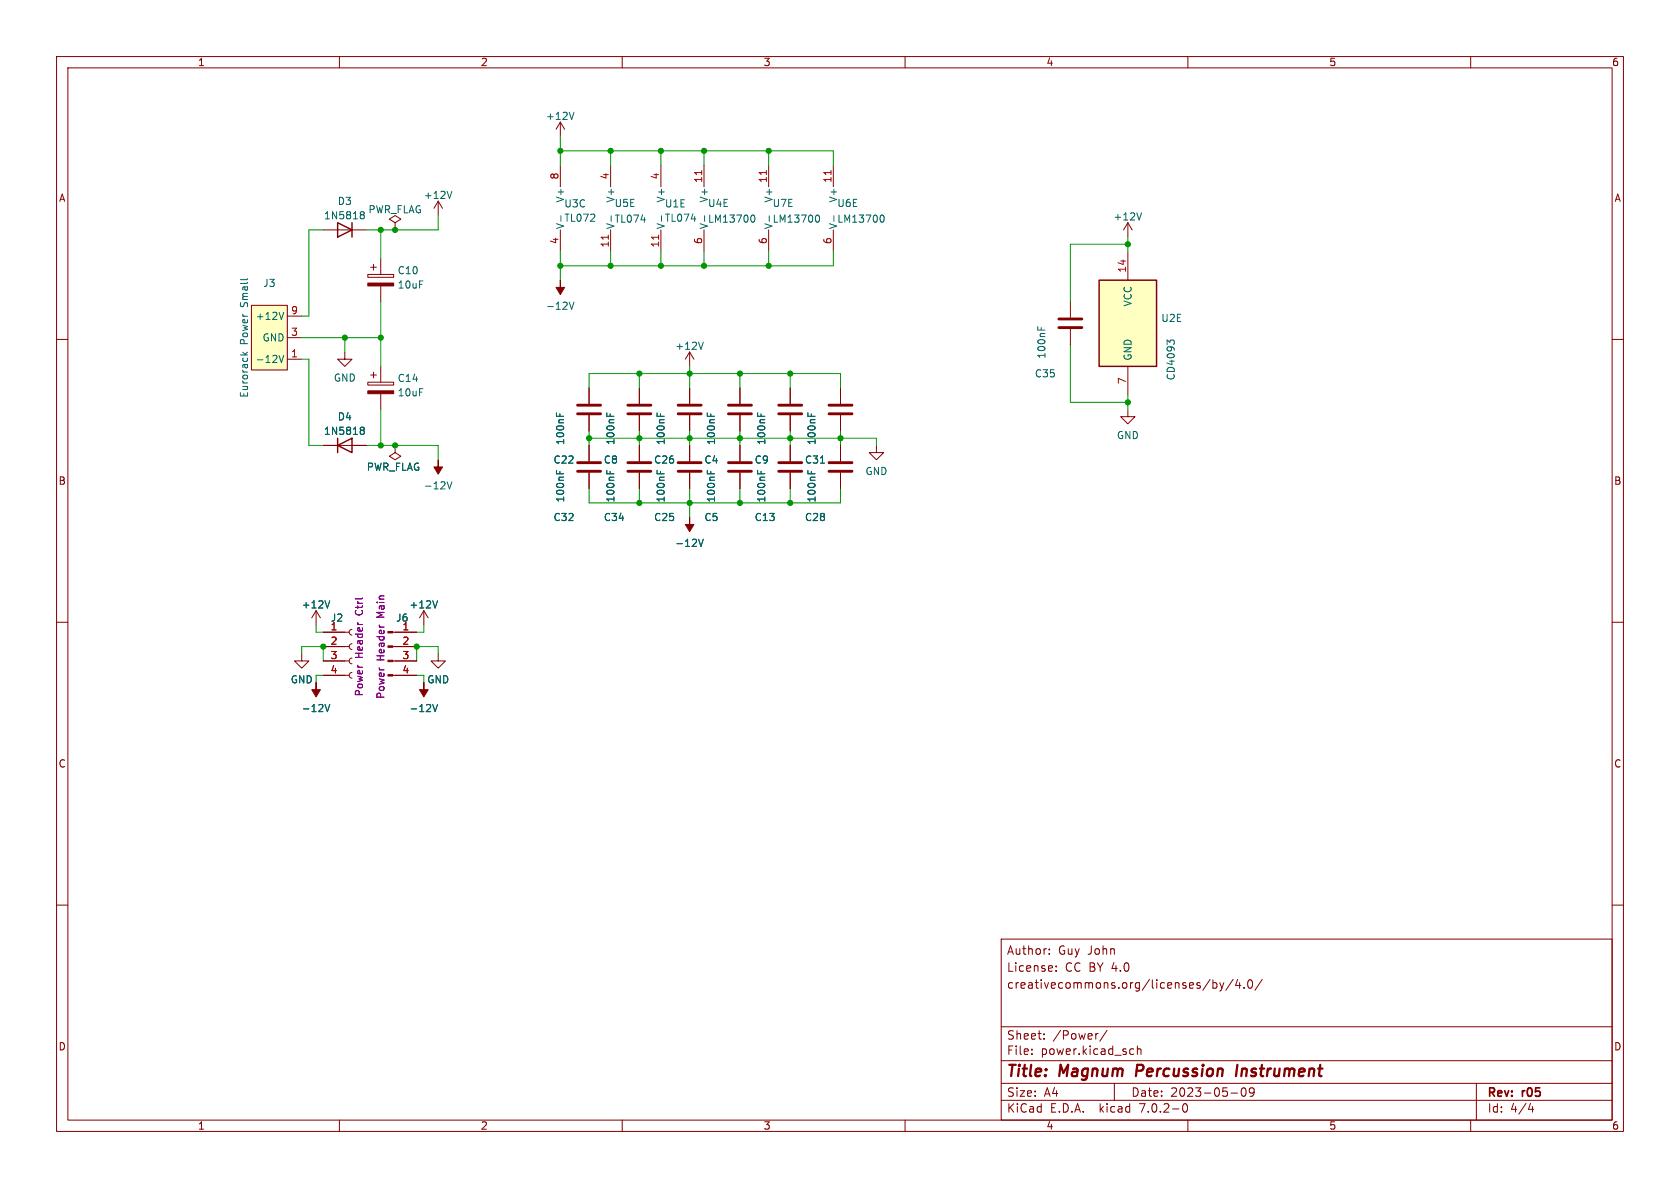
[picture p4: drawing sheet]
<svg xmlns="http://www.w3.org/2000/svg" width="297mm" height="210mm" viewBox="0 0 297 210" stroke-linecap="round" stroke-linejoin="round" font-family="sans-serif">
<g fill="none" stroke="#840000" stroke-width=".18">
<path d="M10 10h277v190h-277zM12 12h273v186h-273zM60 10v2M110 10v2M160 10v2M210 10v2M260 10v2M69.8 39.4l1.1-.7-1.1-.6-1 .6 1 .7v1.2M77.5 35.6l-.8 1.2M77.5 35.6v2.5M77.5 35.6l.7 1.2M99.1 21.6v2.5"/>
<path d="M99.1 29.2v3.8M99.1 21.6l-.8 1.3M99.1 21.6l.7 1.3M107.9 29.2v3.8M116.8 29.2v3.8M124.5 29.2v3.8M135.9 29.2v3.8M147.3 29.2v3.8M199.4 39.4l-.8 1.2M199.4 39.4v2.5M199.4 39.4l.8 1.2M10 60h2"/>
<path d="M44.4 54h6.4v11.4h-6.4zM50.8 59.7h2.5M50.8 55.9h2.5M57.1 40.6h7.7M65 48.5h4.6v.5h-4.6zM65.5 47.2h1M66 46.7v1.1M67.3 45.7v2.8M67.3 50.5v2.8M69.8 40.6h.1M99.1 40.6v3.9M107.9 40.6v3.9"/>
<path d="M116.8 40.6v3.9M124.5 40.6v3.9M135.9 40.6v3.9M147.3 40.6v3.9M189.2 53.3v2.8M189.2 58.2v2.8M199.4 44.5v5M285 60h2M50.8 63.5h2.5M57.1 78.7h7.7M61 62.2v1.3h1.2l-1.2 1.3-1.3-1.3h1.3M65 67.6h4.6v.5h-4.6z"/>
<path d="M65.5 66.3h1M66 65.8v1M67.3 64.8v2.8M67.3 69.6v2.8M69.8 78.7v1.3l1.1 .6-1.1 .7-1-.7 1-.6M69.8 78.7h.1M104.1 68.6v2.8M104.1 73.4v2.8M104.1 78.7v2.8M113 68.6v2.8M113 73.4v2.8M113 78.7v2.8"/>
<path d="M121.9 62.2v2.6M121.9 68.6v2.8M121.9 73.4v2.8M121.9 78.7v2.8M121.9 62.2l-.7 1.3M121.9 62.2l.8 1.3M130.8 68.6v2.8M130.8 73.4v2.8M130.8 78.7v2.8M139.7 68.6v2.8M139.7 73.4v2.8M139.7 78.7v2.8"/>
<path d="M148.6 68.6v2.8M148.6 73.4v2.8M148.6 78.7v2.8M154.9 78.7v1.3h1.3l-1.3 1.3-1.2-1.3h1.2M199.4 72.4v1.3h1.3l-1.3 1.2-1.3-1.2h1.3M199.4 64.8v5.1M104.1 83.6v2.8M113 83.6v2.8M121.9 83.6v2.8M130.8 83.6v2.8M139.7 83.6v2.8M148.6 83.6v2.8"/>
<path d="M10 110h2M53.3 115.6v1.2h1.3l-1.3 1.3-1.2-1.3h1.2M55.9 108l-.8 1.2M55.9 108v2.5M55.9 108l.7 1.2M57.1 119.4h4.6M57.1 116.8h4.6M57.1 114.3h4.6M57.1 111.8h4.6M62.2 118.9l-.3 .1-.2 .4 .2 .3 .3 .2M62.2 116.3l-.3 .2-.2 .3 .2 .4 .3 .1M62.2 113.8l-.3 .1-.2 .4 .2 .4 .3 .1"/>
<path d="M62.2 111.3l-.3 .1-.2 .3 .2 .4 .3 .2M69.4 119.4h4.3M69.4 116.8h4.3M69.4 114.3h4.3M69.4 111.8h4.3M74.9 108l-.7 1.2M74.9 108v2.5M74.9 108l.8 1.2M77.5 115.6v1.2h1.2l-1.2 1.3-1.3-1.3h1.3M285 110h2M10 160h2M285 160h2"/>
<path d="M177 166h108v32h-108zM185.5 168.6v.1M185.5 167.8v.1M186.7 171.6v.1M186.7 170.8v.1M213.9 173.1l-1.3 2M214.4 173.2v1.5M214.4 173.8l.5-.1 .2 .3v.4l-.1 .2h-.6M215.6 173.7l.4 1M216 174.7l-.1 .4-.3 .1M216.4 173.7l-.4 1M218 173.1l-1.3 2"/>
<path d="M218.8 173.1l-.4 1.1h1M219.1 173.7v1M219.9 174.6v.1M220.7 173.3l.2-.1a.81 .81 0 0 1 .6 .6 .81 .81 0 0 1-.3 .8l-.1 .1a.81 .81 0 0 1-.4-1.4zM223.1 173.1l-1.2 2M60 198v2M110 198v2M160 198v2M177 194.5h108M177 191.5h108M177 187.5h108M177 181.5h108"/>
<path d="M182.4 186.3v.1M182.4 185.5v.1M184.6 183.6v.1M184.6 182.8v.1M194 182.7h.1M195.7 182.1l-1.3 2M197 191.5v3M200 185.4l.4 .1M200.4 186.3l-.4 .1M201.1 185.5l.2-.1 .3 .1 .1 .9M201.1 184.9v1.5M209.2 195.2l.2-.1a.81 .81 0 0 1 .6 .6 .81 .81 0 0 1-.3 .8l-.1 .1a.81 .81 0 0 1-.4-1.4z"/>
<path d="M210 198v2M217.6 193.2h1.2M219.6 192.4l.2-.1a.81 .81 0 0 1 .6 .6 .81 .81 0 0 1-.3 .8l-.2 .1a.81 .81 0 0 1-.6-.6 .81 .81 0 0 1 .3-.8zM221.7 192.9l-.3 .3h-.4l-.1-.3 .1-.5 .4-.1 .2 .1a.99 .99 0 0 1-.3 1.4h-.3M260 198v2M261 191.5v6.5M270.2 196.1h.9M270.9 195.6v1"/>
</g>
<path d="M218.8 188.2l-.3 2" fill="none" stroke="#840000" stroke-width=".4"/>
<g fill="#ffffc2" stroke="#ffffc2" stroke-width=".18">
<path d="M44.4 54h6.4v11.4h-6.4z"/>
<path d="M194.3 49.5h10.2v15.3h-10.2z"/>
</g>
<g fill="none" stroke="#006464" stroke-width=".18">
<path d="M101.5 19.8l-.4 1.3M63.9 37.4h.3l.2 .3-.2 .3M63.9 38h.3M64.2 38l.2 .2v.2l-.1 .2-.4 .1M79.9 33.8l-.4 1.3M124.6 38.2v.9M133 38a.68 .68 0 0 1 .5 .6 .68 .68 0 0 1-.5 .7M136 38.2v.9M144.5 38a.68 .68 0 0 1 .4 .6 .68 .68 0 0 1-.4 .7M147.4 38.2v.9M155.9 38a.68 .68 0 0 1 .4 .6 .68 .68 0 0 1-.4 .7M201.8 37.6l-.4 1.3"/>
<path d="M43.8 49.3l-.1 .1M50.2 55.2l-.5 1.3M100.6 53.4l.5 1.3 .4-1.3M183.5 57.7v.6M42.9 62.3l.5 .4M43.8 62.3l-.5 .3M49.3 62.8l.4 1.3 .5-1.3M63.9 75.5h.3l.2 .3-.2 .3M63.9 76.1h.3M64.2 76.1l.2 .2v.2l-.2 .3h-.3M98.4 73v.6M107.3 73v.6"/>
<path d="M116.2 73v.6M124.3 60.5l-.4 1.3M125 73v.6M133.9 73v.6M142.8 73v.6M206.8 60.5l-.5-.4v.8M206.8 60.3l.3-.2h.3l.2 .2M79 85.2l.5 1.2 .4-1.2M98.4 83.1v.6M107.3 83.1v.6M116.2 83.1v.6M123.5 95.3l.4 1.3 .4-1.3"/>
<path d="M125 83.1v.6M133.9 83.1v.6M142.8 83.1v.6M58.3 106.2l-.4 1.3M77.3 106.2l-.4 1.3M57.5 124.5l.4 1.3 .4-1.3M76.5 124.5l.4 1.3 .4-1.3"/>
</g>
<path d="M59.7 39.4l2.5 1.2-2.5 1.3zM62.2 39.4v2.5M194.3 49.5h10.2v15.3h-10.2zM59.7 78.7l2.5-1.2v2.5zM59.7 77.5v2.5" fill="none" stroke="#840000" stroke-width=".25"/>
<g fill="#840000" stroke="#840000" stroke-width=".18">
<path d="M65 50h4.6v.5h-4.6z"/>
<path d="M65 69.1h4.6v.5h-4.6z"/>
<path d="M121.9 91.4v1.3h.8l-.8 1.3-.7-1.3h.7z"/>
<path d="M55.9 120.7v1.2h.7l-.7 1.3-.8-1.3h.8z"/>
<path d="M99.1 49.5v1.3h.7l-.7 1.3-.8-1.3h.8z"/>
<path d="M68.6 119.3h.8v.2h-.8z"/>
<path d="M68.6 116.7h.8v.3h-.8z"/>
<path d="M68.6 114.2h.8v.2h-.8z"/>
<path d="M68.6 111.6h.8v.3h-.8z"/>
<path d="M74.9 120.7v1.2h.8l-.8 1.3-.7-1.3h.7z"/>
<path d="M77.5 81.3v1.3h.7l-.7 1.2-.8-1.2h.8z"/>
</g>
<g fill="none" stroke="#840000" stroke-width=".51">
<path d="M187.2 57.9h4.1M187.2 56.4h4.1M102.1 73.2h4.1M102.1 71.6h4.1M111 73.2h4.1M111 71.6h4.1M119.9 73.2h4.1M119.9 71.6h4.1M128.8 73.2h4M128.8 71.6h4M137.7 73.2h4M137.7 71.6h4"/>
<path d="M146.6 73.2h4M146.6 71.6h4M102.1 83.3h4.1M102.1 81.8h4.1M111 83.3h4.1M111 81.8h4.1M119.9 83.3h4.1M119.9 81.8h4.1M128.8 83.3h4M128.8 81.8h4M137.7 83.3h4M137.7 81.8h4"/>
<path d="M146.6 83.3h4M146.6 81.8h4"/>
</g>
<path d="M124.1 30.1v.8M135.5 30.1v.8M146.9 30.1v.8M107.5 41.6v.7M116.4 41.6v.7" fill="none" stroke="#a90000" stroke-width=".18"/>
<g fill="none" stroke="#009600" stroke-width=".18">
<path d="M77.5 38.1v2.5h-12.7M99.1 26.7h48.2v2.5M99.1 24.1v5.1M107.9 26.7v2.5M116.8 26.7v2.5M124.5 26.7v2.5M135.9 26.7v2.5M53.3 59.7h14M57.1 40.6h-2.5v15.3h-1.3M61 59.7v2.5M67.3 40.6v5.1M67.3 53.3v11.5"/>
<path d="M99.1 44.5v5M107.9 44.5v2.5M116.8 44.5v2.5M124.5 44.5v2.5M135.9 44.5v2.5M147.3 44.5v2.5h-48.2M199.4 43.2h-10.2v10.1M199.4 41.9v2.6M53.3 63.5h1.3v15.2h2.5M64.8 78.7h12.7v2.6M67.3 72.4v6.3M104.1 68.6v-2.6h44.5v2.6"/>
<path d="M104.1 76.2v2.5M104.1 77.5h50.8v1.2M113 66v2.6M113 76.2v2.5M121.9 64.8v3.8M121.9 76.2v2.5M130.8 66v2.6M130.8 76.2v2.5M139.7 66v2.6M139.7 76.2v2.5M148.6 76.2v2.5M189.2 61v10.1h10.2"/>
<path d="M199.4 69.9v2.5M104.1 86.4v2.5h44.5v-2.5M113 86.4v2.5M121.9 86.4v5M130.8 86.4v2.5M139.7 86.4v2.5M53.3 115.6v-1.3h3.8v2.5M55.9 110.5v1.3h1.2M57.1 119.4h-1.2v1.3M73.7 119.4h1.2v1.3M74.9 110.5v1.3h-1.2M77.5 115.6v-1.3h-3.8v2.5"/>
</g>
<g fill="#009600" stroke="#009600" stroke-width=".18">
<circle cx="139.7" cy="66" r=".46"/>
<circle cx="199.4" cy="43.2" r=".46"/>
<circle cx="139.7" cy="88.9" r=".46"/>
<circle cx="139.7" cy="77.5" r=".46"/>
<circle cx="199.4" cy="71.1" r=".46"/>
<circle cx="148.6" cy="77.5" r=".46"/>
<circle cx="99.1" cy="47" r=".46"/>
<circle cx="99.1" cy="26.7" r=".46"/>
<circle cx="116.8" cy="26.7" r=".46"/>
<circle cx="116.8" cy="47" r=".46"/>
<circle cx="107.9" cy="47" r=".46"/>
<circle cx="113" cy="66" r=".46"/>
<circle cx="107.9" cy="26.7" r=".46"/>
<circle cx="67.3" cy="78.7" r=".46"/>
<circle cx="69.8" cy="78.7" r=".46"/>
<circle cx="113" cy="77.5" r=".46"/>
<circle cx="104.1" cy="77.5" r=".46"/>
<circle cx="57.1" cy="114.3" r=".46"/>
<circle cx="113" cy="88.9" r=".46"/>
<circle cx="73.7" cy="114.3" r=".46"/>
<circle cx="61" cy="59.7" r=".46"/>
<circle cx="124.5" cy="26.7" r=".46"/>
<circle cx="135.9" cy="26.7" r=".46"/>
<circle cx="135.9" cy="47" r=".46"/>
<circle cx="124.5" cy="47" r=".46"/>
<circle cx="121.9" cy="66" r=".46"/>
<circle cx="121.9" cy="77.5" r=".46"/>
<circle cx="130.8" cy="88.9" r=".46"/>
<circle cx="130.8" cy="77.5" r=".46"/>
<circle cx="121.9" cy="88.9" r=".46"/>
<circle cx="130.8" cy="66" r=".46"/>
<circle cx="67.3" cy="40.6" r=".46"/>
<circle cx="69.8" cy="40.6" r=".46"/>
<circle cx="67.3" cy="59.7" r=".46"/>
</g>
<g font-size="2.8" fill="#840000">
<text x="178" y="190.8">Title:</text>
<text x="187.4" y="190.8">Magnum</text>
<text x="201.5" y="190.8">Percussion</text>
<text x="219.8" y="190.8">Instrument</text>
</g>
<g font-size="2.1" fill="#840000">
<text x="178" y="171.9">License:</text>
<text x="178" y="168.9">Author:</text>
<text x="187.1" y="168.9">Guy John</text>
<text x="188.3" y="171.9">CC BY 4.0</text>
<text x="178" y="174.9">creativecommons.org/licenses/by/4.0/</text>
<text x="178" y="183.9">Sheet:</text>
<text x="186.2" y="183.9">/Power/</text>
<text x="178" y="186.6">File:</text>
<text x="184" y="186.6">power.kicad_sch</text>
<text x="178" y="196.8">KiCad</text>
<text x="178" y="194">Size:</text>
<text x="184.6" y="194">A4</text>
<text x="185.7" y="196.8">E.D.A.</text>
<text x="194.4" y="196.8">kicad</text>
<text x="200" y="194">Date:</text>
<text x="201.5" y="196.8">7.0.2-0</text>
<text x="206.9" y="194">2023-05-09</text>
<text x="263" y="194.2">Rev:</text>
<text x="263" y="196.8">Id:</text>
<text x="267" y="196.8">4/4</text>
<text x="269.2" y="194.2">r05</text>
</g>
<g font-size="1.8" fill="#840000">
<text x="35" y="11.8">1</text>
<text x="85" y="11.8">2</text>
<text x="135" y="11.8">3</text>
<text x="185" y="11.8">4</text>
<text x="235" y="11.8">5</text>
<text x="285" y="11.8">6</text>
<text x="10.4" y="35.8">A</text>
<text x="285.4" y="35.8">A</text>
<text x="10.3" y="85.8">B</text>
<text x="285.3" y="85.8">B</text>
<text x="10.3" y="135.8">C</text>
<text x="285.3" y="135.8">C</text>
<text x="10.3" y="185.8">D</text>
<text x="285.3" y="185.8">D</text>
<text x="35" y="199.8">1</text>
<text x="85" y="199.8">2</text>
<text x="135" y="199.8">3</text>
<text x="185" y="199.8">4</text>
<text x="235" y="199.8">5</text>
<text x="285" y="199.8">6</text>
</g>
<g font-size="1.8" fill="#006464">
<text x="96.5" y="21.4">+12V</text>
<text x="74.9" y="35.3">+12V</text>
<text x="99.9" y="35.9" transform="rotate(-90 99.9 35.9)">V+</text>
<text x="108.8" y="35.9" transform="rotate(-90 108.8 35.9)">V+</text>
<text x="117.7" y="35.9" transform="rotate(-90 117.7 35.9)">V+</text>
<text x="125.3" y="35.9" transform="rotate(-90 125.3 35.9)">V+</text>
<text x="136.7" y="35.9" transform="rotate(-90 136.7 35.9)">V+</text>
<text x="148.1" y="35.9" transform="rotate(-90 148.1 35.9)">V+</text>
<text x="57.2" y="38.9">1N5818</text>
<text x="59.7" y="36.4">D3</text>
<text x="65.1" y="37.9">PWR_FLAG</text>
<text x="99.7" y="36.8">U3C</text>
<text x="99.7" y="39.4">TL072</text>
<text x="99.9" y="40.5" transform="rotate(-90 99.9 40.5)">V-</text>
<text x="108.6" y="36.7">U5E</text>
<text x="108.6" y="39.5">TL074</text>
<text x="108.8" y="40.5" transform="rotate(-90 108.8 40.5)">V-</text>
<text x="117.5" y="36.8">U1E</text>
<text x="117.5" y="39.4">TL074</text>
<text x="117.7" y="40.5" transform="rotate(-90 117.7 40.5)">V-</text>
<text x="125.1" y="36.7">U4E</text>
<text x="125.1" y="39.5">LM13700</text>
<text x="125.3" y="40.5" transform="rotate(-90 125.3 40.5)">V-</text>
<text x="136.5" y="36.7">U7E</text>
<text x="136.5" y="39.5">LM13700</text>
<text x="136.7" y="40.5" transform="rotate(-90 136.7 40.5)">V-</text>
<text x="148" y="36.7">U6E</text>
<text x="148" y="39.5">LM13700</text>
<text x="148.1" y="40.5" transform="rotate(-90 148.1 40.5)">V-</text>
<text x="196.8" y="39.1">+12V</text>
<text x="46.5" y="50.9">J3</text>
<text x="70.2" y="48.6">C10</text>
<text x="70.2" y="51.2">10uF</text>
<text x="44" y="54.3" transform="rotate(-90 44 54.3)">Small</text>
<text x="45.1" y="56.7">+12V</text>
<text x="96.5" y="54.9">-12V</text>
<text x="200.2" y="54.3" transform="rotate(-90 200.2 54.3)">VCC</text>
<text x="205.2" y="57.1">U2E</text>
<text x="44" y="61" transform="rotate(-90 44 61)">Power</text>
<text x="45.1" y="64.3">-12V</text>
<text x="46.3" y="60.5">GND</text>
<text x="119.3" y="62">+12V</text>
<text x="185" y="63.5" transform="rotate(-90 185 63.5)">100nF</text>
<text x="200.2" y="63.8" transform="rotate(-90 200.2 63.8)">GND</text>
<text x="44" y="70.4" transform="rotate(-90 44 70.4)">Eurorack</text>
<text x="59" y="67.6">GND</text>
<text x="70.2" y="67.7">C14</text>
<text x="70.2" y="70.2">10uF</text>
<text x="182.9" y="66.9">C35</text>
<text x="207.8" y="67.3" transform="rotate(-90 207.8 67.3)">CD4093</text>
<text x="57.2" y="77">1N5818</text>
<text x="59.7" y="74.5">D4</text>
<text x="197.4" y="77.8">GND</text>
<text x="64.8" y="83.4">PWR_FLAG</text>
<text x="97.8" y="82.1">C22</text>
<text x="99.9" y="78.7" transform="rotate(-90 99.9 78.7)">100nF</text>
<text x="106.7" y="82.1">C8</text>
<text x="108.8" y="78.7" transform="rotate(-90 108.8 78.7)">100nF</text>
<text x="115.6" y="82.1">C26</text>
<text x="117.7" y="78.7" transform="rotate(-90 117.7 78.7)">100nF</text>
<text x="124.5" y="82.1">C4</text>
<text x="126.6" y="78.7" transform="rotate(-90 126.6 78.7)">100nF</text>
<text x="133.4" y="82.1">C9</text>
<text x="135.4" y="78.7" transform="rotate(-90 135.4 78.7)">100nF</text>
<text x="142.2" y="82.1">C31</text>
<text x="144.3" y="78.7" transform="rotate(-90 144.3 78.7)">100nF</text>
<text x="74.9" y="86.7">-12V</text>
<text x="99.9" y="88.9" transform="rotate(-90 99.9 88.9)">100nF</text>
<text x="108.8" y="88.9" transform="rotate(-90 108.8 88.9)">100nF</text>
<text x="117.7" y="88.9" transform="rotate(-90 117.7 88.9)">100nF</text>
<text x="126.6" y="88.9" transform="rotate(-90 126.6 88.9)">100nF</text>
<text x="135.4" y="88.9" transform="rotate(-90 135.4 88.9)">100nF</text>
<text x="144.3" y="88.9" transform="rotate(-90 144.3 88.9)">100nF</text>
<text x="152.9" y="84.1">GND</text>
<text x="97.8" y="92.3">C32</text>
<text x="106.7" y="92.3">C34</text>
<text x="115.6" y="92.3">C25</text>
<text x="124.5" y="92.3">C5</text>
<text x="133.4" y="92.3">C13</text>
<text x="142.2" y="92.3">C28</text>
<text x="119.3" y="96.8">-12V</text>
<text x="53.3" y="107.7">+12V</text>
<text x="72.3" y="107.7">+12V</text>
<text x="58.4" y="110">J2</text>
<text x="70" y="110">J6</text>
<text x="51.3" y="121">GND</text>
<text x="75.5" y="121">GND</text>
<text x="53.3" y="126">-12V</text>
<text x="72.3" y="126">-12V</text>
</g>
<g font-size="1.8" fill="#a90000">
<text x="98.8" y="31.8" transform="rotate(-90 98.8 31.8)">8</text>
<text x="107.7" y="31.8" transform="rotate(-90 107.7 31.8)">4</text>
<text x="116.6" y="31.8" transform="rotate(-90 116.6 31.8)">4</text>
<text x="124.2" y="32.4" transform="rotate(-90 124.2 32.4)">11</text>
<text x="135.6" y="32.4" transform="rotate(-90 135.6 32.4)">11</text>
<text x="147.1" y="32.4" transform="rotate(-90 147.1 32.4)">11</text>
<text x="98.8" y="43.2" transform="rotate(-90 98.8 43.2)">4</text>
<text x="107.7" y="43.8" transform="rotate(-90 107.7 43.8)">11</text>
<text x="116.6" y="43.8" transform="rotate(-90 116.6 43.8)">11</text>
<text x="124.2" y="43.2" transform="rotate(-90 124.2 43.2)">6</text>
<text x="135.6" y="43.2" transform="rotate(-90 135.6 43.2)">6</text>
<text x="147.1" y="43.2" transform="rotate(-90 147.1 43.2)">6</text>
<text x="199.1" y="48.3" transform="rotate(-90 199.1 48.3)">14</text>
<text x="51.4" y="59.4">3</text>
<text x="51.4" y="55.6">9</text>
<text x="51.4" y="63.2">1</text>
<text x="199.1" y="68" transform="rotate(-90 199.1 68)">7</text>
<text x="58.4" y="111.5">1</text>
<text x="71.1" y="111.5">1</text>
<text x="58.4" y="114">2</text>
<text x="58.4" y="116.6">3</text>
<text x="58.4" y="119.1">4</text>
<text x="71.1" y="114">2</text>
<text x="71.1" y="116.6">3</text>
<text x="71.1" y="119.1">4</text>
</g>
<g font-size="1.8" fill="#840084">
<text x="64.3" y="108.8" transform="rotate(-90 64.3 108.8)">Ctrl</text>
<text x="68.1" y="109.2" transform="rotate(-90 68.1 109.2)">Main</text>
<text x="64.3" y="116.4" transform="rotate(-90 64.3 116.4)">Header</text>
<text x="68.1" y="116.9" transform="rotate(-90 68.1 116.9)">Header</text>
<text x="64.3" y="123.2" transform="rotate(-90 64.3 123.2)">Power</text>
<text x="68.1" y="123.6" transform="rotate(-90 68.1 123.6)">Power</text>
</g>
</svg>
